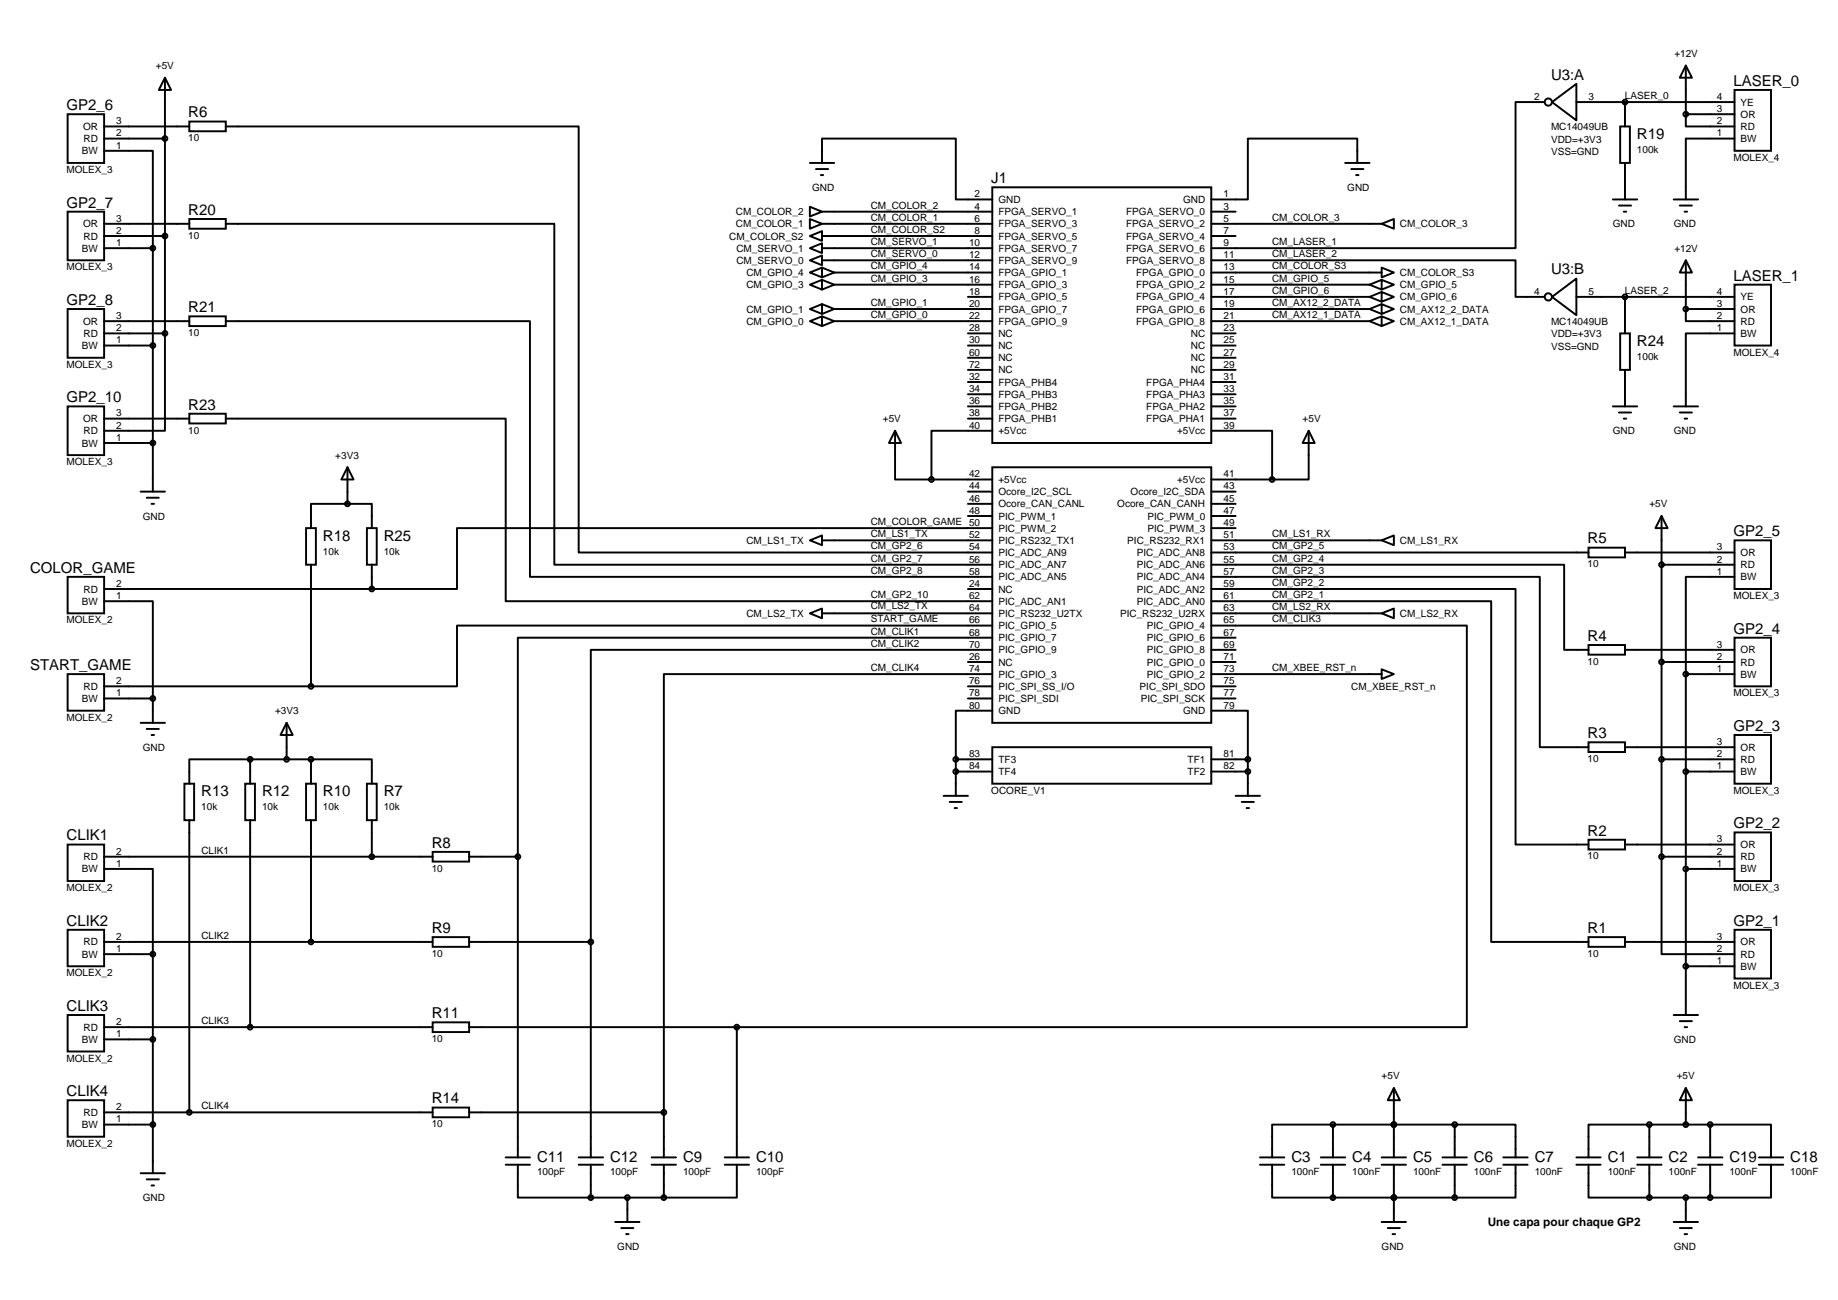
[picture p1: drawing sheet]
<svg xmlns="http://www.w3.org/2000/svg" width="420mm" height="297mm" viewBox="0 0 420 297" stroke-linecap="round" stroke-linejoin="round" font-family="sans-serif">
<g fill="none" stroke="#000" stroke-width=".44">
<path d="M37.7 17.8l1.4 2.8h-2.8zM37.7 17.8v58.4M385.4 15l1.4 2.8h-2.8zM385.4 15v11.1M15.5 26.1h8.3v11.1h-8.3zM23.8 34.5h11.1v22.2M23.8 28.9h19.5M23.8 31.7h13.9M43.3 27.8h8.3v2.2h-8.3zM51.6 28.9h80.7v97.3h94.5M185.1 37.2h5.6M186.5 38.6h2.8"/>
<path d="M187.9 37.2v-5.5h30.6v13.9h8.3M307.5 37.2h5.6M308.9 38.6h2.8M310.3 37.2v-5.5h-25v13.9h-8.4M353.1 23.3h-6.7v33.4h-69.5M354.8 23.3l5.6-4.1v8.3zM360.4 23.3h36.1M370.4 28.9h2.2v8.3h-2.2zM371.5 23.3v5.6M371.5 37.2v8.4M385.4 26.1v2.8h11.1M385.4 26.1h11.1"/>
<path d="M396.5 31.7h-11.1v13.9M396.5 20.6h8.3v13.9h-8.3zM15.5 48.4h8.3v11.1h-8.3zM23.8 51.1h19.5M23.8 56.7h11.1M23.8 53.9h13.9M34.9 56.7v55.6M43.3 50h8.3v2.3h-8.3zM51.6 51.1h75.1v77.9h100.1M185.1 47.2l2.8 1.2-2.8 1.1zM185.1 59.5l2.8-1.1v2.2zM185.1 56.7l2.8-1.1v2.2z"/>
<path d="M185.1 50l2.8 1.1-2.8 1.2zM185.1 53.9l2.8-1.1v2.2zM187.6 40h.6M187.9 48.4h38.9M187.9 51.1h38.9M187.9 56.7h38.9M187.9 59.5h38.9M187.9 53.9h38.9M226.8 42.8h50.1v58.4h-50.1zM276.9 59.5h69.5v8.3h6.7M276.9 51.1h38.9M276.9 53.9h5.6"/>
<path d="M276.9 48.4h5.6M310 40h.5M315.8 51.1l2.8-1.1v2.3zM368.7 45.6h5.6M370.1 47h2.8M371.2 48.4h.5M382.6 45.6h5.6M384 47h2.8M385.1 48.4h.6M385.4 59.5l1.4 2.8h-2.8zM385.4 59.5v11.1M15.5 70.6h8.3v11.1h-8.3z"/>
<path d="M23.8 73.4h19.5M23.8 79h11.1M23.8 76.2h13.9M37.7 76.2v22.2h-13.9M43.3 72.3h8.3v2.2h-8.3zM51.6 73.4h69.5v58.4h105.7M185.1 73.4l2.8-1.1v2.2zM185.1 70.6l2.8-1.1v2.2zM185.1 65l2.8-1.1v2.3zM185.1 62.3l2.8-1.1v2.2zM187.9 72.3l2.8 1.1M187.9 69.5l2.8 1.1"/>
<path d="M187.9 63.9l2.8 1.1M187.9 61.2l2.8 1.1M190.7 73.4h36.1M190.7 70.6h36.1M190.7 65h36.1M190.7 62.3h36.1M190.7 73.4l-2.8 1.1M190.7 70.6l-2.8 1.1M190.7 65l-2.8 1.2M190.7 62.3l-2.8 1.1M221.3 79h5.5M221.3 76.2h5.5"/>
<path d="M221.3 67.8h5.5M276.9 73.4h36.2M276.9 79h5.6M276.9 76.2h5.6M276.9 67.8h36.2M276.9 70.6h36.2M276.9 65h36.2M276.9 62.3h38.9M313.1 70.6l2.7 1.1M313.1 73.4l2.7 1.1M313.1 67.8l2.7 1.1M313.1 65l2.7 1.2"/>
<path d="M315.8 69.5l2.8 1.1-2.8 1.1zM315.8 72.3l2.8 1.1-2.8 1.1zM315.8 66.7l2.8 1.1-2.8 1.1zM315.8 61.2l2.8 1.1-2.8 1.1zM315.8 63.9l2.8 1.1-2.8 1.2zM315.8 69.5l-2.7 1.1M315.8 72.3l-2.7 1.1M315.8 66.7l-2.7 1.1M315.8 63.9l-2.7 1.1M354.8 67.8l5.6-4.2v8.4zM360.4 67.8h36.1M370.4 76.2h2.2v8.3h-2.2z"/>
<path d="M371.5 67.8v8.4M385.4 70.6v2.8h11.1M385.4 70.6h11.1M396.5 76.2h-11.1v16.7M396.5 65h8.3v14h-8.3zM15.5 92.9h8.3v11.1h-8.3zM23.8 95.7h19.5M43.3 94.5h8.3v2.3h-8.3zM51.6 95.7h64v41.7h111.2M204.6 98.4l1.4 2.8h-2.8zM204.6 98.4v11.2h8.3M221.3 95.7h5.5"/>
<path d="M221.3 81.7h5.5M221.3 84.5h5.5M221.3 87.3h5.5M221.3 90.1h5.5M221.3 92.9h5.5M226.8 98.4h-13.9v11.2M276.9 98.4h13.9v11.2M276.9 95.7h5.6M276.9 81.7h5.6M276.9 84.5h5.6M276.9 87.3h5.6M276.9 90.1h5.6"/>
<path d="M276.9 92.9h5.6M299.2 98.4v11.2h-8.4M299.2 98.4l1.3 2.8h-2.7zM368.7 92.9h5.6M370.1 94.3h2.8M371.2 95.7h.5M371.5 84.5v8.4M382.6 92.9h5.6M384 94.3h2.8M385.1 95.7h.6M23.8 101.2h11.1M32.1 112.3h5.6"/>
<path d="M33.5 113.7h2.8M34.6 115.1h.6M79.4 115.1h5.6v5.6M79.4 115.1h-8.3v5.6M79.4 106.8l1.4 2.8h-2.8zM79.4 106.8v8.3M212.9 109.6h13.9M221.3 112.3h5.5M221.3 115.1h5.5M221.3 117.9h5.5M226.8 106.8h50.1v58.4h-50.1zM276.9 109.6h13.9"/>
<path d="M276.9 112.3h5.6M276.9 115.1h5.6M276.9 117.9h5.6M379.8 117.9v11.1M379.8 117.9l1.4 2.8h-2.8zM15.5 131.8h8.3v8.3h-8.3zM23.8 137.4h11.1v22.2M70 120.7h2.2v8.3h-2.2zM71.1 129v27.8M83.9 120.7h2.2v8.3h-2.2zM85 129v5.6M85 134.6h-61.2"/>
<path d="M185.1 123.5l2.8-1.2v2.3zM187.9 123.5h38.9M221.3 134.6h5.5M226.8 120.7h-122.3v13.9h-19.5M276.9 129h80.7v19.5h5.5M276.9 134.6h69.5v58.4h16.7M276.9 137.4h64v77.8h22.2M276.9 131.8h75.1v38.9h11.1M276.9 126.2h86.2M276.9 120.7h5.6M315.8 123.5l2.8-1.2v2.3zM315.8 123.5h-38.9"/>
<path d="M363.1 125.1h8.4v2.3h-8.4zM371.5 126.2h25M396.5 131.8h-11.1v22.2M396.5 129h-16.7v22.3M396.5 123.5h8.3v11.1h-8.3zM15.5 154h8.3v8.4h-8.3zM23.8 159.6h11.1M34.9 159.6v5.6M71.1 156.8h-47.3M185.1 140.1l2.8-1.1v2.3zM187.9 140.1h38.9M221.3 156.8h5.5"/>
<path d="M221.3 151.3h5.5M221.3 159.6h5.5M226.8 142.9h-122.3v13.9h-33.4M226.8 148.5h-91.7v66.7M226.8 145.7h-108.4v50M226.8 154h-75v100.2M276.9 142.9h58.4v91.8h-166.9M276.9 148.5h5.6M276.9 156.8h5.6M276.9 140.1h38.9M276.9 151.3h5.6M276.9 159.6h5.6"/>
<path d="M276.9 145.7h5.6M315.8 152.9l2.8 1.1-2.8 1.2zM315.8 154h-38.9M315.8 140.1l2.8-1.1v2.3zM363.1 147.4h8.4v2.2h-8.4zM371.5 148.5h25M379.8 151.3v44.4M379.8 151.3h16.7M385.4 154v22.3h11.1M385.4 154h11.1M396.5 145.7h8.3v11.1h-8.3zM32.1 165.2h5.6"/>
<path d="M33.5 166.6h2.8M34.6 167.9h.6M42.2 179.1h2.2v8.3h-2.2zM56.1 179.1h2.2v8.3h-2.2zM57.2 173.5h-13.9v5.6M57.2 173.5v5.6M57.2 173.5h8.3M65.5 165.2v8.3M65.5 165.2l1.4 2.7h-2.8zM65.5 173.5h5.6v5.6M70 179.1h2.2v8.3h-2.2zM71.1 173.5h13.9v5.6"/>
<path d="M83.9 179.1h2.2v8.3h-2.2zM218.5 176.3v5.5M226.8 162.4h-8.3v11.1M226.8 173.5h-8.3v2.8M226.8 176.3h-8.3M226.8 170.7h50.1v8.4h-50.1zM276.9 162.4h8.4v11.1M276.9 173.5h8.4v2.8M276.9 176.3h8.4M285.3 176.3v5.5M363.1 169.6h8.4v2.2h-8.4zM371.5 170.7h25"/>
<path d="M379.8 173.5h16.7M385.4 176.3v22.2h11.1M396.5 167.9h8.3v11.2h-8.3zM15.5 193h8.3v8.3h-8.3zM23.8 198.5h11.1v19.5M23.8 195.7h75.1M43.3 187.4v66.8M57.2 187.4v47.3M71.1 187.4v27.8M85 187.4v8.3M98.9 194.6h8.3v2.3h-8.3zM107.2 195.7h11.2"/>
<path d="M118.4 195.7v68.8M215.7 181.8h5.6M217.1 183.2h2.8M218.2 184.6h.6M282.5 181.8h5.5M283.9 183.2h2.7M285 184.6h.5M363.1 191.9h8.4v2.2h-8.4zM371.5 193h25M379.8 195.7v22.3h16.7M379.8 195.7h16.7M385.4 198.5v22.3h11.1"/>
<path d="M396.5 190.2h8.3v11.1h-8.3zM15.5 212.4h8.3v8.4h-8.3zM23.8 215.2h75.1M23.8 218h11.1M34.9 218v50.1M98.9 214.1h8.3v2.2h-8.3zM135.1 215.2v49.3M135.1 215.2h-27.9M363.1 214.1h8.4v2.2h-8.4zM371.5 215.2h25M396.5 212.4h8.3v11.2h-8.3zM15.5 231.9h8.3v8.4h-8.3z"/>
<path d="M23.8 234.7h75.1M23.8 237.5h11.1M98.9 233.6h8.3v2.2h-8.3zM168.4 234.7h-61.2M168.4 234.7v29.8M382.6 231.9h5.6M384 233.3h2.8M385.1 234.7h.6M385.4 220.8v11.1M15.5 251.4h8.3v8.3h-8.3zM23.8 254.2h75.1M34.9 257h-11.1"/>
<path d="M98.9 253.1h8.3v2.2h-8.3zM107.2 254.2h44.6M151.8 254.2v10.3M304.7 257v7.5M304.7 257h-13.9v7.5M318.6 248.6l1.4 2.8h-2.8zM318.6 248.6v15.9M332.5 257h13.9v7.5M332.5 257h-27.8M332.5 257v7.5M377 257h-13.9v7.5M377 257h13.9"/>
<path d="M377 257v7.5M385.4 248.6l1.4 2.8h-2.8zM385.4 248.6v8.4M390.9 257v7.5M390.9 257h13.9v7.5M32.1 268.1h5.6M33.5 269.5h2.8M34.6 270.9h.6M115.6 266.1h5.5M115.6 264.5h5.5M118.4 266.1v7.5h16.7M132.3 266.1h5.5"/>
<path d="M132.3 264.5h5.5M135.1 266.1v7.5M135.1 273.6h8.3M140.6 279.2h5.6M143.4 273.6v5.6M149 266.1h5.5M149 264.5h5.5M151.8 266.1v7.5h-8.4M165.7 266.1h5.5M165.7 264.5h5.5M168.4 266.1v7.5h-16.6M288 266.1h5.6"/>
<path d="M288 264.5h5.6M290.8 266.1v7.5h13.9M301.9 266.1h5.6M301.9 264.5h5.6M304.7 266.1v7.5M304.7 273.6h27.8M315.8 266.1h5.6M315.8 264.5h5.6M315.8 279.2h5.6M318.6 266.1v13.1M329.7 266.1h5.6M329.7 264.5h5.6"/>
<path d="M332.5 266.1v7.5M343.7 266.1h5.5M343.7 264.5h5.5M346.4 266.1v7.5h-13.9M360.4 266.1h5.5M360.4 264.5h5.5M363.1 266.1v7.5h13.9M374.3 266.1h5.5M374.3 264.5h5.5M377 266.1v7.5M377 273.6h13.9M382.6 279.2h5.6"/>
<path d="M385.4 273.6v5.6M388.2 266.1h5.5M388.2 264.5h5.5M390.9 266.1v7.5M402.1 266.1h5.5M402.1 264.5h5.5M404.8 266.1v7.5h-13.9M142 280.6h2.8M143.1 282h.6M317.2 280.6h2.8M318.3 282h.6M384 280.6h2.8"/>
<path d="M385.1 282h.6"/>
<circle cx="37.7" cy="31.7" r=".55"/>
<circle cx="353.9" cy="23.3" r=".83"/>
<circle cx="371.5" cy="23.3" r=".55"/>
<circle cx="385.4" cy="26.1" r=".55"/>
<circle cx="34.9" cy="56.7" r=".55"/>
<circle cx="37.7" cy="53.9" r=".55"/>
<circle cx="34.9" cy="78.9" r=".55"/>
<circle cx="37.7" cy="76.2" r=".55"/>
<circle cx="353.9" cy="67.8" r=".83"/>
<circle cx="371.5" cy="67.8" r=".55"/>
<circle cx="385.4" cy="70.6" r=".55"/>
<circle cx="34.9" cy="101.2" r=".55"/>
<circle cx="79.4" cy="115.1" r=".55"/>
<circle cx="212.9" cy="109.6" r=".55"/>
<circle cx="290.8" cy="109.6" r=".55"/>
<circle cx="85" cy="134.6" r=".55"/>
<circle cx="379.8" cy="129" r=".55"/>
<circle cx="34.9" cy="159.6" r=".55"/>
<circle cx="71.1" cy="156.8" r=".55"/>
<circle cx="379.8" cy="151.3" r=".55"/>
<circle cx="385.4" cy="154" r=".55"/>
<circle cx="57.2" cy="173.5" r=".55"/>
<circle cx="65.5" cy="173.5" r=".55"/>
<circle cx="71.1" cy="173.5" r=".55"/>
<circle cx="218.5" cy="176.3" r=".55"/>
<circle cx="218.5" cy="173.5" r=".55"/>
<circle cx="285.2" cy="176.3" r=".55"/>
<circle cx="285.2" cy="173.5" r=".55"/>
<circle cx="379.8" cy="173.5" r=".55"/>
<circle cx="385.4" cy="176.3" r=".55"/>
<circle cx="85" cy="195.7" r=".55"/>
<circle cx="118.4" cy="195.7" r=".55"/>
<circle cx="379.8" cy="195.7" r=".55"/>
<circle cx="385.4" cy="198.5" r=".55"/>
<circle cx="34.9" cy="218" r=".55"/>
<circle cx="71.1" cy="215.2" r=".55"/>
<circle cx="135.1" cy="215.2" r=".55"/>
<circle cx="34.9" cy="237.5" r=".55"/>
<circle cx="57.2" cy="234.7" r=".55"/>
<circle cx="168.4" cy="234.7" r=".55"/>
<circle cx="385.4" cy="220.8" r=".55"/>
<circle cx="34.9" cy="257" r=".55"/>
<circle cx="43.3" cy="254.2" r=".55"/>
<circle cx="151.8" cy="254.2" r=".55"/>
<circle cx="304.7" cy="257" r=".55"/>
<circle cx="318.6" cy="257" r=".55"/>
<circle cx="332.5" cy="257" r=".55"/>
<circle cx="377" cy="257" r=".55"/>
<circle cx="385.4" cy="257" r=".55"/>
<circle cx="390.9" cy="257" r=".55"/>
<circle cx="135.1" cy="273.6" r=".55"/>
<circle cx="143.4" cy="273.6" r=".55"/>
<circle cx="151.8" cy="273.6" r=".55"/>
<circle cx="304.7" cy="273.6" r=".55"/>
<circle cx="318.6" cy="273.6" r=".55"/>
<circle cx="332.5" cy="273.6" r=".55"/>
<circle cx="377" cy="273.6" r=".55"/>
<circle cx="385.4" cy="273.6" r=".55"/>
<circle cx="390.9" cy="273.6" r=".55"/>
</g>
<g fill="#000">
<circle cx="318.6" cy="257" r=".22"/>
<circle cx="318.6" cy="273.6" r=".22"/>
</g>
<g font-size="3.4">
<text x="354.6" y="18.2">U3:A</text>
<text x="396.3" y="19.6">LASER_0</text>
<text x="15.2" y="25.2">GP2_6</text>
<text x="43" y="26.8">R6</text>
<text x="374.2" y="31.8">R19</text>
<text x="226.6" y="41.8">J1</text>
<text x="15.2" y="47.4">GP2_7</text>
<text x="43" y="49.1">R20</text>
<text x="354.6" y="62.7">U3:B</text>
<text x="396.3" y="64.1">LASER_1</text>
<text x="15.2" y="69.7">GP2_8</text>
<text x="43" y="71.3">R21</text>
<text x="374.2" y="79.1">R24</text>
<text x="15.2" y="91.9">GP2_10</text>
<text x="43" y="93.6">R23</text>
<text x="73.8" y="123.6">R18</text>
<text x="87.7" y="123.6">R25</text>
<text x="362.9" y="124.2">R5</text>
<text x="396.3" y="122.5">GP2_5</text>
<text x="6.9" y="130.9">COLOR_GAME</text>
<text x="362.9" y="146.4">R4</text>
<text x="396.3" y="144.8">GP2_4</text>
<text x="6.9" y="153.1">START_GAME</text>
<text x="396.3" y="167">GP2_3</text>
<text x="362.9" y="168.7">R3</text>
<text x="46" y="182">R13</text>
<text x="59.9" y="182">R12</text>
<text x="73.8" y="182">R10</text>
<text x="87.7" y="182">R7</text>
<text x="362.9" y="190.9">R2</text>
<text x="396.3" y="189.3">GP2_2</text>
<text x="15.2" y="192">CLIK1</text>
<text x="98.7" y="193.7">R8</text>
<text x="15.2" y="211.5">CLIK2</text>
<text x="98.7" y="213.2">R9</text>
<text x="362.9" y="213.2">R1</text>
<text x="396.3" y="211.5">GP2_1</text>
<text x="15.2" y="231">CLIK3</text>
<text x="98.7" y="232.6">R11</text>
<text x="15.2" y="250.4">CLIK4</text>
<text x="98.7" y="252.1">R14</text>
<text x="122.8" y="265.4">C11</text>
<text x="139.5" y="265.4">C12</text>
<text x="156.2" y="265.4">C9</text>
<text x="172.8" y="265.4">C10</text>
<text x="295.2" y="265.4">C3</text>
<text x="309.1" y="265.4">C4</text>
<text x="323" y="265.4">C5</text>
<text x="336.9" y="265.4">C6</text>
<text x="350.8" y="265.4">C7</text>
<text x="367.5" y="265.4">C1</text>
<text x="381.4" y="265.4">C2</text>
<text x="395.3" y="265.4">C19</text>
<text x="409.2" y="265.4">C18</text>
</g>
<text font-size="2.7" x="340.1" y="280.2">Une capa pour chaque GP2</text>
<g font-size="2.3">
<text x="35.6" y="15.8">+5V</text>
<text x="382.7" y="13">+12V</text>
<text x="350.7" y="22.8">2</text>
<text x="363.1" y="22.8">3</text>
<text x="371.5" y="22.6">LASER_0</text>
<text x="392.5" y="22.8">4</text>
<text x="19" y="29.7">OR</text>
<text x="26.6" y="28.4">3</text>
<text x="354.6" y="29.8">MC14049UB</text>
<text x="392.5" y="25.6">3</text>
<text x="392.5" y="28.4">2</text>
<text x="397.9" y="26.9">OR</text>
<text x="397.9" y="24.1">YE</text>
<text x="397.9" y="29.7">RD</text>
<text x="18.7" y="35.3">BW</text>
<text x="19.1" y="32.5">RD</text>
<text x="26.6" y="31.2">2</text>
<text x="26.6" y="34">1</text>
<text x="43" y="32.3">10</text>
<text x="354.6" y="32.6">VDD=+3V3</text>
<text x="354.6" y="35.3">VSS=GND</text>
<text x="374.2" y="34.9">100k</text>
<text x="392.5" y="31.2">1</text>
<text x="397.9" y="32.5">BW</text>
<text x="15.2" y="39.5">MOLEX_3</text>
<text x="396.3" y="36.7">MOLEX_4</text>
<text x="185.6" y="43.6">GND</text>
<text x="199" y="47.6">CM_COLOR_2</text>
<text x="222.8" y="45.1">2</text>
<text x="222.8" y="47.9">4</text>
<text x="228.2" y="46.4">GND</text>
<text x="270.4" y="46.4">GND</text>
<text x="279.7" y="45.1">1</text>
<text x="279.7" y="47.9">3</text>
<text x="308" y="43.6">GND</text>
<text x="19" y="51.9">OR</text>
<text x="26.6" y="53.4">2</text>
<text x="26.6" y="50.7">3</text>
<text x="168.2" y="49.2">CM_COLOR_2</text>
<text x="168.2" y="51.9">CM_COLOR_1</text>
<text x="199" y="50.4">CM_COLOR_1</text>
<text x="199" y="53.2">CM_COLOR_S2</text>
<text x="222.8" y="50.7">6</text>
<text x="222.8" y="53.4">8</text>
<text x="228.2" y="49.2">FPGA_SERVO_1</text>
<text x="228.2" y="51.9">FPGA_SERVO_3</text>
<text x="257.4" y="49.2">FPGA_SERVO_0</text>
<text x="257.4" y="51.9">FPGA_SERVO_2</text>
<text x="279.7" y="50.7">5</text>
<text x="279.7" y="53.4">7</text>
<text x="290.8" y="50.4">CM_COLOR_3</text>
<text x="320" y="51.9">CM_COLOR_3</text>
<text x="368.7" y="51.9">GND</text>
<text x="382.6" y="51.9">GND</text>
<text x="18.7" y="57.5">BW</text>
<text x="19.1" y="54.7">RD</text>
<text x="26.6" y="56.2">1</text>
<text x="43" y="54.5">10</text>
<text x="166.7" y="54.7">CM_COLOR_S2</text>
<text x="168.3" y="57.5">CM_SERVO_1</text>
<text x="199" y="58.8">CM_SERVO_0</text>
<text x="199" y="56">CM_SERVO_1</text>
<text x="221.5" y="56.2">10</text>
<text x="221.5" y="59">12</text>
<text x="228.2" y="54.7">FPGA_SERVO_5</text>
<text x="228.2" y="57.5">FPGA_SERVO_7</text>
<text x="257.4" y="54.7">FPGA_SERVO_4</text>
<text x="257.4" y="57.5">FPGA_SERVO_6</text>
<text x="279.7" y="56.2">9</text>
<text x="279.7" y="59">11</text>
<text x="290.8" y="56">CM_LASER_1</text>
<text x="290.8" y="58.8">CM_LASER_2</text>
<text x="382.7" y="57.5">+12V</text>
<text x="15.2" y="61.8">MOLEX_3</text>
<text x="168.3" y="60.3">CM_SERVO_0</text>
<text x="170.6" y="65.8">CM_GPIO_3</text>
<text x="170.6" y="63.1">CM_GPIO_4</text>
<text x="199" y="64.3">CM_GPIO_3</text>
<text x="199" y="61.6">CM_GPIO_4</text>
<text x="221.5" y="61.8">14</text>
<text x="221.5" y="64.6">16</text>
<text x="228.2" y="60.3">FPGA_SERVO_9</text>
<text x="228.2" y="63.1">FPGA_GPIO_1</text>
<text x="228.2" y="65.8">FPGA_GPIO_3</text>
<text x="257.4" y="60.3">FPGA_SERVO_8</text>
<text x="259.7" y="63.1">FPGA_GPIO_0</text>
<text x="259.7" y="65.8">FPGA_GPIO_2</text>
<text x="279.7" y="61.8">13</text>
<text x="279.7" y="64.6">15</text>
<text x="290.8" y="61.6">CM_COLOR_S3</text>
<text x="290.8" y="64.3">CM_GPIO_5</text>
<text x="320" y="63.1">CM_COLOR_S3</text>
<text x="320" y="65.8">CM_GPIO_5</text>
<text x="170.6" y="71.4">CM_GPIO_1</text>
<text x="199" y="69.9">CM_GPIO_1</text>
<text x="221.5" y="67.4">18</text>
<text x="221.5" y="70.1">20</text>
<text x="228.2" y="68.6">FPGA_GPIO_5</text>
<text x="228.2" y="71.4">FPGA_GPIO_7</text>
<text x="259.7" y="68.6">FPGA_GPIO_4</text>
<text x="259.7" y="71.4">FPGA_GPIO_6</text>
<text x="279.7" y="67.4">17</text>
<text x="279.7" y="70.1">19</text>
<text x="290.8" y="69.9">CM_AX12_2_DATA</text>
<text x="290.8" y="67.1">CM_GPIO_6</text>
<text x="320" y="71.4">CM_AX12_2_DATA</text>
<text x="320" y="68.6">CM_GPIO_6</text>
<text x="350.7" y="67.4">4</text>
<text x="363.1" y="67.4">5</text>
<text x="371.5" y="67.1">LASER_2</text>
<text x="392.5" y="70.1">3</text>
<text x="392.5" y="67.4">4</text>
<text x="397.9" y="71.4">OR</text>
<text x="397.9" y="68.6">YE</text>
<text x="19" y="74.2">OR</text>
<text x="19.1" y="77">RD</text>
<text x="26.6" y="75.7">2</text>
<text x="26.6" y="72.9">3</text>
<text x="43" y="76.8">10</text>
<text x="170.6" y="74.2">CM_GPIO_0</text>
<text x="199" y="72.7">CM_GPIO_0</text>
<text x="221.5" y="72.9">22</text>
<text x="221.5" y="75.7">28</text>
<text x="228.2" y="74.2">FPGA_GPIO_9</text>
<text x="228.2" y="77">NC</text>
<text x="259.7" y="74.2">FPGA_GPIO_8</text>
<text x="272.2" y="77">NC</text>
<text x="279.7" y="75.7">23</text>
<text x="279.7" y="72.9">21</text>
<text x="290.8" y="72.7">CM_AX12_1_DATA</text>
<text x="320" y="74.2">CM_AX12_1_DATA</text>
<text x="354.6" y="74.3">MC14049UB</text>
<text x="354.6" y="77.1">VDD=+3V3</text>
<text x="392.5" y="75.7">1</text>
<text x="392.5" y="72.9">2</text>
<text x="397.9" y="77">BW</text>
<text x="397.9" y="74.2">RD</text>
<text x="18.7" y="79.8">BW</text>
<text x="26.6" y="78.5">1</text>
<text x="221.5" y="78.5">30</text>
<text x="221.5" y="81.3">60</text>
<text x="228.2" y="79.8">NC</text>
<text x="228.2" y="82.5">NC</text>
<text x="272.2" y="79.8">NC</text>
<text x="272.2" y="82.5">NC</text>
<text x="279.7" y="78.5">25</text>
<text x="279.7" y="81.3">27</text>
<text x="354.6" y="79.9">VSS=GND</text>
<text x="374.2" y="82.2">100k</text>
<text x="396.3" y="81.3">MOLEX_4</text>
<text x="15.2" y="84">MOLEX_3</text>
<text x="221.5" y="84">72</text>
<text x="221.5" y="86.8">32</text>
<text x="221.5" y="89.6">34</text>
<text x="228.2" y="85.3">NC</text>
<text x="228.2" y="88.1">FPGA_PHB4</text>
<text x="262" y="88.1">FPGA_PHA4</text>
<text x="272.2" y="85.3">NC</text>
<text x="279.7" y="86.8">31</text>
<text x="279.7" y="89.6">33</text>
<text x="279.7" y="84">29</text>
<text x="26.6" y="95.2">3</text>
<text x="221.5" y="92.4">36</text>
<text x="221.5" y="95.2">38</text>
<text x="228.2" y="90.9">FPGA_PHB3</text>
<text x="228.2" y="93.7">FPGA_PHB2</text>
<text x="262" y="90.9">FPGA_PHA3</text>
<text x="262" y="93.7">FPGA_PHA2</text>
<text x="279.7" y="92.4">35</text>
<text x="279.7" y="95.2">37</text>
<text x="19" y="96.5">OR</text>
<text x="19.1" y="99.2">RD</text>
<text x="26.6" y="97.9">2</text>
<text x="26.6" y="100.7">1</text>
<text x="43" y="99.1">10</text>
<text x="201.8" y="96.5">+5V</text>
<text x="221.5" y="97.9">40</text>
<text x="228.2" y="96.5">FPGA_PHB1</text>
<text x="228.2" y="99.2">+5Vcc</text>
<text x="262" y="96.5">FPGA_PHA1</text>
<text x="269.1" y="99.2">+5Vcc</text>
<text x="279.7" y="97.9">39</text>
<text x="297.8" y="96.5">+5V</text>
<text x="368.7" y="99.2">GND</text>
<text x="382.6" y="99.2">GND</text>
<text x="15.2" y="106.3">MOLEX_3</text>
<text x="18.7" y="102">BW</text>
<text x="76.7" y="104.8">+3V3</text>
<text x="221.5" y="109.1">42</text>
<text x="221.5" y="111.8">44</text>
<text x="228.2" y="110.4">+5Vcc</text>
<text x="228.2" y="113.1">Ocore_I2C_SCL</text>
<text x="258.5" y="113.1">Ocore_I2C_SDA</text>
<text x="269.1" y="110.4">+5Vcc</text>
<text x="279.7" y="111.8">43</text>
<text x="279.7" y="109.1">41</text>
<text x="32.6" y="118.7">GND</text>
<text x="199" y="120">CM_COLOR_GAME 50</text>
<text x="221.5" y="114.6">46</text>
<text x="221.5" y="117.4">48</text>
<text x="228.2" y="115.9">Ocore_CAN_CANL</text>
<text x="228.2" y="118.7">PIC_PWM_1</text>
<text x="255.4" y="115.9">Ocore_CAN_CANH</text>
<text x="262.3" y="118.7">PIC_PWM_0</text>
<text x="279.7" y="117.4">47</text>
<text x="279.7" y="114.6">45</text>
<text x="377" y="115.9">+5V</text>
<text x="170.6" y="124.3">CM_LS1_TX</text>
<text x="199" y="125.5">CM_GP2_6</text>
<text x="199" y="122.7">CM_LS1_TX</text>
<text x="221.5" y="123">52</text>
<text x="221.5" y="125.8">54</text>
<text x="228.2" y="121.5">PIC_PWM_2</text>
<text x="228.2" y="124.3">PIC_RS232_TX1</text>
<text x="257.7" y="124.3">PIC_RS232_RX1</text>
<text x="262.3" y="121.5">PIC_PWM_3</text>
<text x="279.7" y="125.8">53</text>
<text x="279.7" y="120.2">49</text>
<text x="279.7" y="123">51</text>
<text x="290.8" y="125.5">CM_GP2_5</text>
<text x="290.8" y="122.7">CM_LS1_RX</text>
<text x="320" y="124.3">CM_LS1_RX</text>
<text x="392.5" y="125.8">3</text>
<text x="73.8" y="126.7">10k</text>
<text x="87.7" y="126.7">10k</text>
<text x="199" y="128.3">CM_GP2_7</text>
<text x="199" y="131.1">CM_GP2_8</text>
<text x="221.5" y="128.5">56</text>
<text x="221.5" y="131.3">58</text>
<text x="228.2" y="127">PIC_ADC_AN9</text>
<text x="228.2" y="129.8">PIC_ADC_AN7</text>
<text x="259.9" y="127">PIC_ADC_AN8</text>
<text x="259.9" y="129.8">PIC_ADC_AN6</text>
<text x="279.7" y="128.5">55</text>
<text x="279.7" y="131.3">57</text>
<text x="290.8" y="128.3">CM_GP2_4</text>
<text x="290.8" y="131.1">CM_GP2_3</text>
<text x="362.9" y="129.6">10</text>
<text x="392.5" y="131.3">1</text>
<text x="392.5" y="128.5">2</text>
<text x="397.9" y="127">OR</text>
<text x="397.9" y="129.8">RD</text>
<text x="19.1" y="135.4">RD</text>
<text x="26.6" y="134.1">2</text>
<text x="26.6" y="136.9">1</text>
<text x="199" y="136.7">CM_GP2_10</text>
<text x="221.5" y="134.1">24</text>
<text x="221.5" y="136.9">62</text>
<text x="228.2" y="132.6">PIC_ADC_AN5</text>
<text x="228.2" y="135.4">NC</text>
<text x="259.9" y="132.6">PIC_ADC_AN4</text>
<text x="259.9" y="135.4">PIC_ADC_AN2</text>
<text x="279.7" y="134.1">59</text>
<text x="279.7" y="136.9">61</text>
<text x="290.8" y="133.9">CM_GP2_2</text>
<text x="290.8" y="136.7">CM_GP2_1</text>
<text x="396.3" y="136.9">MOLEX_3</text>
<text x="397.9" y="132.6">BW</text>
<text x="15.2" y="142.5">MOLEX_2</text>
<text x="18.7" y="138.2">BW</text>
<text x="170.6" y="140.9">CM_LS2_TX</text>
<text x="199" y="142.2">START_GAME</text>
<text x="199" y="139.2">CM_LS2_TX</text>
<text x="221.5" y="139.7">64</text>
<text x="221.5" y="142.5">66</text>
<text x="228.2" y="138.2">PIC_ADC_AN1</text>
<text x="228.2" y="140.9">PIC_RS232_U2TX</text>
<text x="228.2" y="143.7">PIC_GPIO_5</text>
<text x="256" y="140.9">PIC_RS232_U2RX</text>
<text x="259.9" y="138.2">PIC_ADC_AN0</text>
<text x="262.2" y="143.7">PIC_GPIO_4</text>
<text x="279.7" y="139.7">63</text>
<text x="279.7" y="142.5">65</text>
<text x="290.8" y="139.4">CM_LS2_RX</text>
<text x="290.8" y="142.2">CM_CLIK3</text>
<text x="320" y="140.9">CM_LS2_RX</text>
<text x="199" y="147.8">CM_CLIK2</text>
<text x="199" y="145">CM_CLIK1</text>
<text x="221.5" y="145.2">68</text>
<text x="221.5" y="148">70</text>
<text x="228.2" y="146.5">PIC_GPIO_7</text>
<text x="228.2" y="149.3">PIC_GPIO_9</text>
<text x="262.2" y="146.5">PIC_GPIO_6</text>
<text x="262.2" y="149.3">PIC_GPIO_8</text>
<text x="279.7" y="145.2">67</text>
<text x="279.7" y="148">69</text>
<text x="392.5" y="148">3</text>
<text x="397.9" y="149.3">OR</text>
<text x="199" y="153.3">CM_CLIK4</text>
<text x="221.5" y="150.8">26</text>
<text x="221.5" y="153.5">74</text>
<text x="228.2" y="152.1">NC</text>
<text x="228.2" y="154.8">PIC_GPIO_3</text>
<text x="262.2" y="152.1">PIC_GPIO_0</text>
<text x="262.2" y="154.8">PIC_GPIO_2</text>
<text x="279.7" y="150.8">71</text>
<text x="279.7" y="153.5">73</text>
<text x="290.8" y="153.3">CM_XBEE_RST_n</text>
<text x="362.9" y="151.9">10</text>
<text x="392.5" y="153.5">1</text>
<text x="392.5" y="150.8">2</text>
<text x="397.9" y="154.8">BW</text>
<text x="397.9" y="152.1">RD</text>
<text x="18.7" y="160.4">BW</text>
<text x="19.1" y="157.6">RD</text>
<text x="26.6" y="156.3">2</text>
<text x="26.6" y="159.1">1</text>
<text x="221.5" y="156.3">76</text>
<text x="221.5" y="159.1">78</text>
<text x="221.5" y="161.9">80</text>
<text x="228.2" y="157.6">PIC_SPI_SS_I/O</text>
<text x="228.2" y="160.4">PIC_SPI_SDI</text>
<text x="260.5" y="157.6">PIC_SPI_SDO</text>
<text x="260.8" y="160.4">PIC_SPI_SCK</text>
<text x="279.7" y="156.3">75</text>
<text x="279.7" y="159.1">77</text>
<text x="279.7" y="161.9">79</text>
<text x="308.9" y="157.6">CM_XBEE_RST_n</text>
<text x="396.3" y="159.1">MOLEX_3</text>
<text x="15.2" y="164.7">MOLEX_2</text>
<text x="62.9" y="163.2">+3V3</text>
<text x="228.2" y="163.2">GND</text>
<text x="270.4" y="163.2">GND</text>
<text x="32.6" y="171.5">GND</text>
<text x="221.5" y="173">83</text>
<text x="279.7" y="173">81</text>
<text x="392.5" y="170.2">3</text>
<text x="392.5" y="173">2</text>
<text x="397.9" y="171.5">OR</text>
<text x="221.5" y="175.8">84</text>
<text x="228.2" y="174.3">TF3</text>
<text x="228.2" y="177.1">TF4</text>
<text x="271.5" y="174.3">TF1</text>
<text x="271.5" y="177.1">TF2</text>
<text x="279.7" y="175.8">82</text>
<text x="362.9" y="174.1">10</text>
<text x="392.5" y="175.8">1</text>
<text x="397.9" y="177.1">BW</text>
<text x="397.9" y="174.3">RD</text>
<text x="46" y="185.1">10k</text>
<text x="59.9" y="185.1">10k</text>
<text x="73.8" y="185.1">10k</text>
<text x="87.7" y="185.1">10k</text>
<text x="226.6" y="181.4">OCORE_V1</text>
<text x="396.3" y="181.4">MOLEX_3</text>
<text x="19.1" y="196.6">RD</text>
<text x="26.6" y="195.3">2</text>
<text x="46" y="195.1">CLIK1</text>
<text x="362.9" y="196.4">10</text>
<text x="392.5" y="192.5">3</text>
<text x="392.5" y="195.3">2</text>
<text x="397.9" y="193.8">OR</text>
<text x="397.9" y="196.6">RD</text>
<text x="15.2" y="203.6">MOLEX_2</text>
<text x="18.7" y="199.3">BW</text>
<text x="26.6" y="198.1">1</text>
<text x="98.7" y="199.2">10</text>
<text x="392.5" y="198.1">1</text>
<text x="396.3" y="203.6">MOLEX_3</text>
<text x="397.9" y="199.3">BW</text>
<text x="26.6" y="214.7">2</text>
<text x="46" y="214.5">CLIK2</text>
<text x="392.5" y="214.7">3</text>
<text x="18.7" y="218.8">BW</text>
<text x="19.1" y="216">RD</text>
<text x="26.6" y="217.5">1</text>
<text x="98.7" y="218.6">10</text>
<text x="362.9" y="218.6">10</text>
<text x="392.5" y="220.3">1</text>
<text x="392.5" y="217.5">2</text>
<text x="397.9" y="216">OR</text>
<text x="397.9" y="221.6">BW</text>
<text x="397.9" y="218.8">RD</text>
<text x="15.2" y="223.1">MOLEX_2</text>
<text x="396.3" y="225.9">MOLEX_3</text>
<text x="46" y="234">CLIK3</text>
<text x="18.7" y="238.3">BW</text>
<text x="19.1" y="235.5">RD</text>
<text x="26.6" y="234.2">2</text>
<text x="26.6" y="237">1</text>
<text x="98.7" y="238.1">10</text>
<text x="382.6" y="238.3">GND</text>
<text x="15.2" y="242.6">MOLEX_2</text>
<text x="315.8" y="246.6">+5V</text>
<text x="383.3" y="246.6">+5V</text>
<text x="18.7" y="257.8">BW</text>
<text x="19.1" y="255">RD</text>
<text x="26.6" y="253.7">2</text>
<text x="26.6" y="256.5">1</text>
<text x="46" y="253.5">CLIK4</text>
<text x="98.7" y="257.6">10</text>
<text x="15.2" y="262">MOLEX_2</text>
<text x="122.8" y="268.5">100pF</text>
<text x="139.5" y="268.5">100pF</text>
<text x="156.2" y="268.5">100pF</text>
<text x="172.8" y="268.5">100pF</text>
<text x="295.2" y="268.5">100nF</text>
<text x="309.1" y="268.5">100nF</text>
<text x="323" y="268.5">100nF</text>
<text x="336.9" y="268.5">100nF</text>
<text x="350.8" y="268.5">100nF</text>
<text x="367.5" y="268.5">100nF</text>
<text x="381.4" y="268.5">100nF</text>
<text x="395.3" y="268.5">100nF</text>
<text x="409.2" y="268.5">100nF</text>
<text x="32.6" y="274.4">GND</text>
<text x="141.1" y="285.6">GND</text>
<text x="315.8" y="285.6">GND</text>
<text x="382.6" y="285.6">GND</text>
</g>
</svg>
